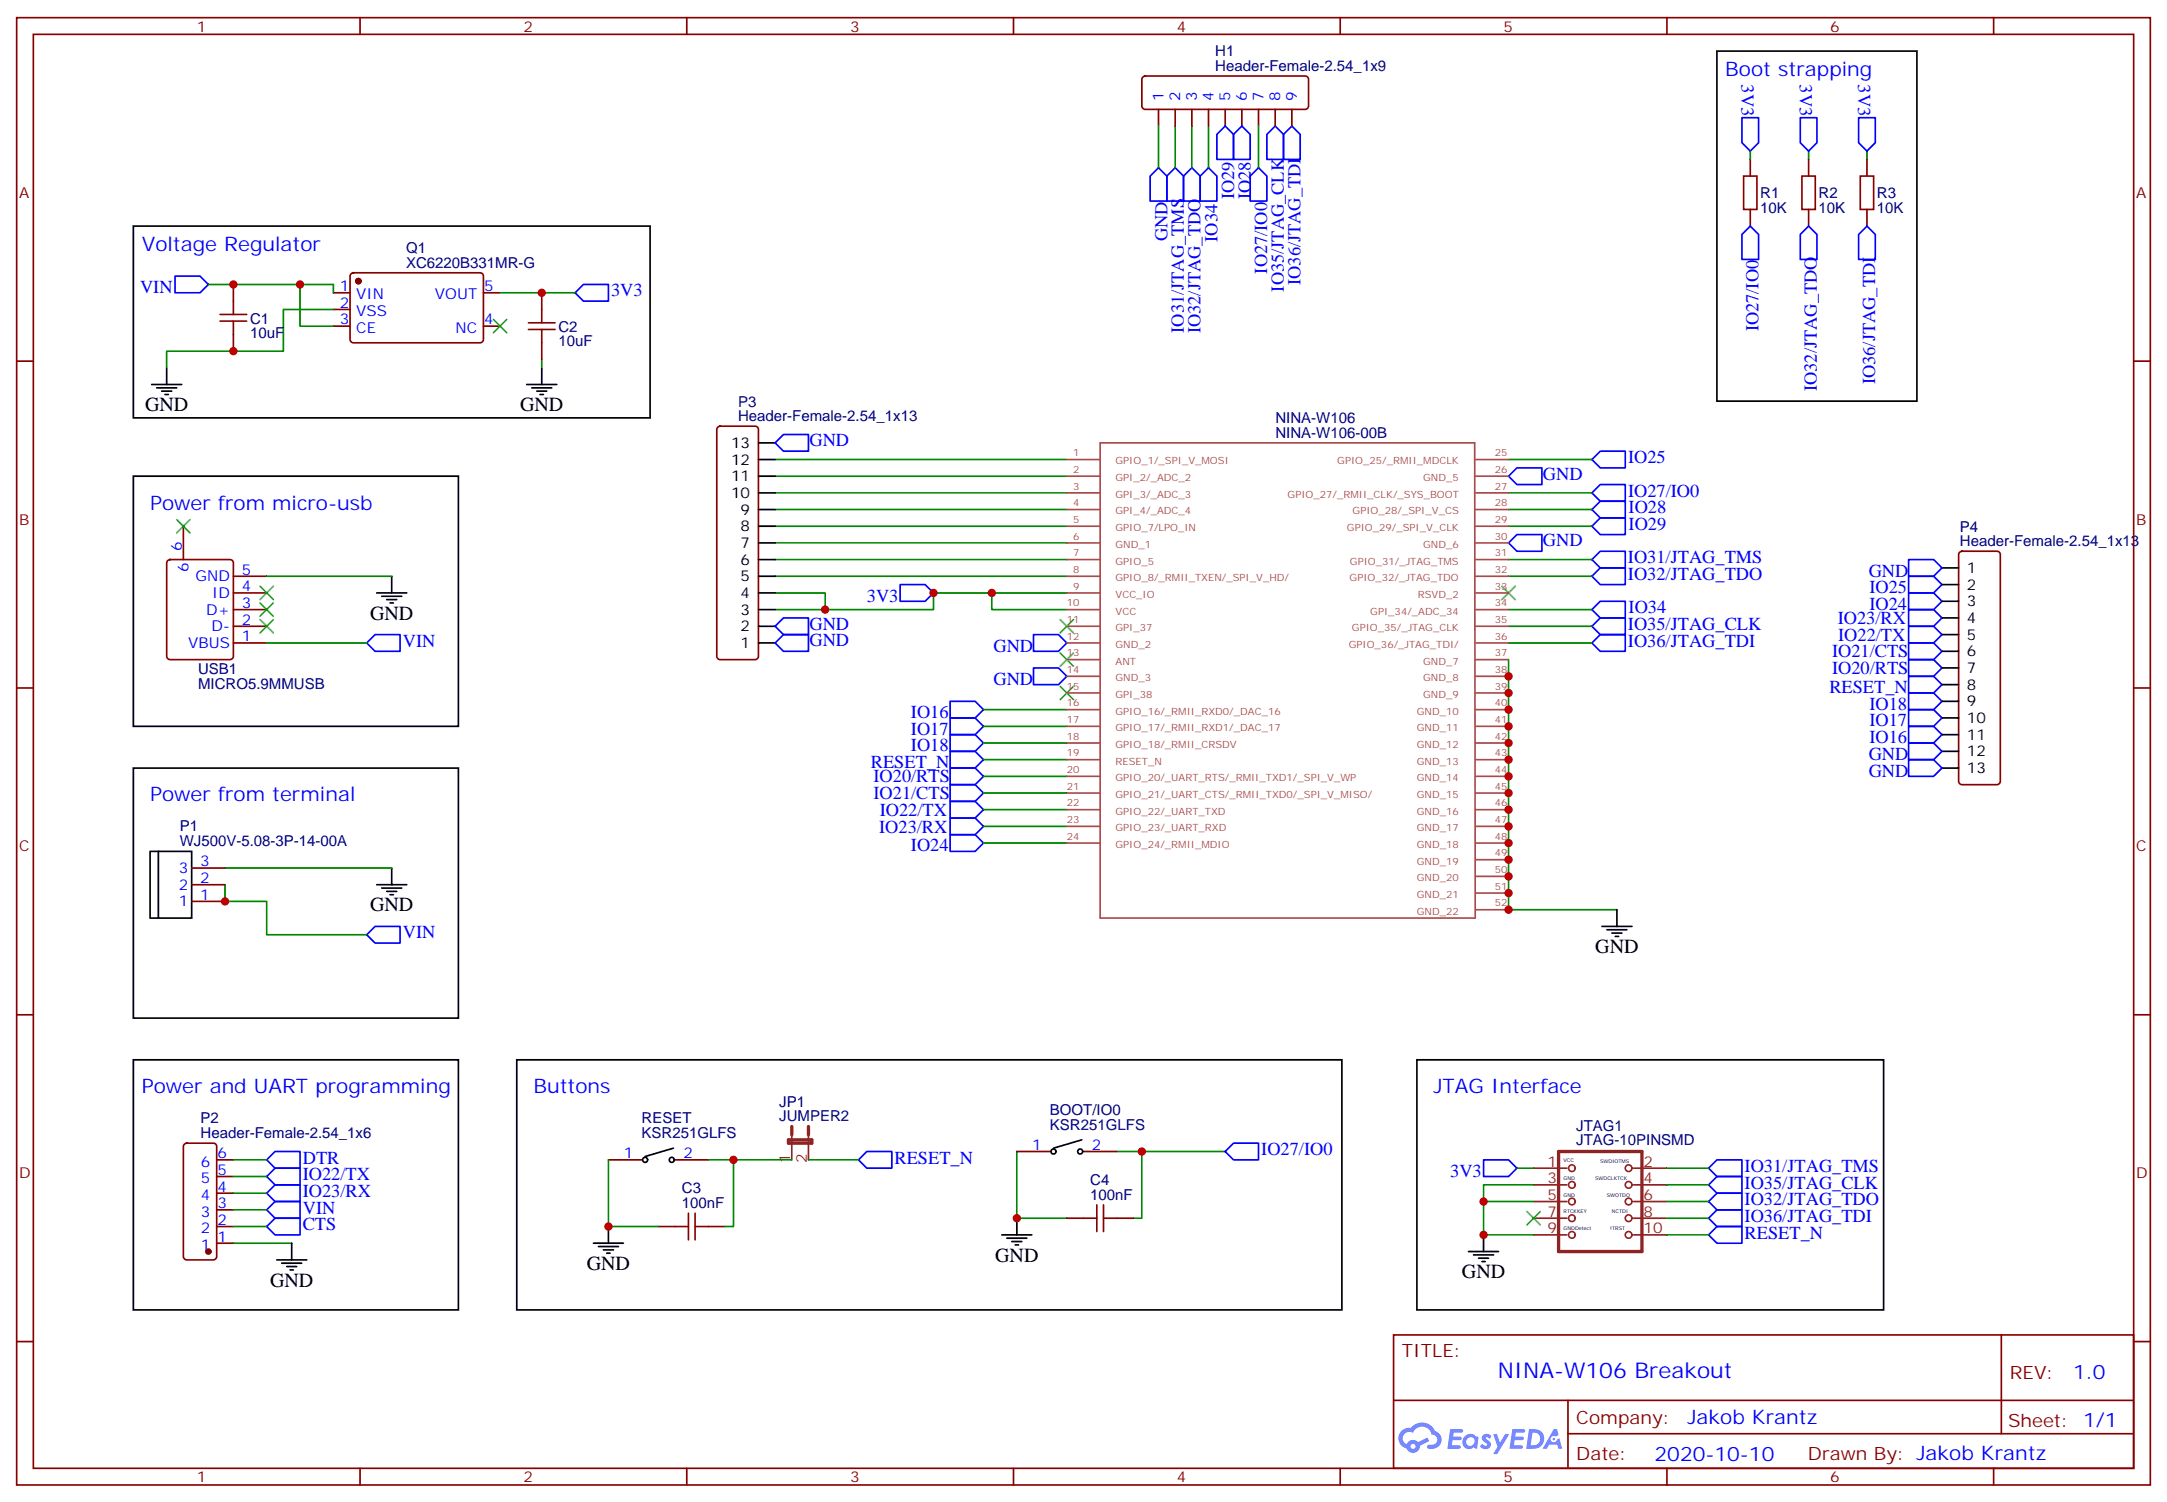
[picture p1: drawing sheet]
<svg xmlns="http://www.w3.org/2000/svg" width="459mm" height="318mm" viewBox="0 0 459 318" stroke-linecap="round" stroke-linejoin="round" font-family="sans-serif">
<g fill="none" stroke="#870000" stroke-width=".35">
<path d="M3.5 3.7h451.6v310.5h-451.6zM7.1 7.3h444.5v303.4h-444.5zM76.2 3.7v3.6M145.3 3.7v3.6M214.5 3.7v3.6M283.6 3.7v3.6M352.8 3.7v3.6M421.9 3.7v3.6M3.5 76.4h3.6M451.6 76.4h3.5M3.5 145.6h3.6M451.6 145.6h3.5"/>
<path d="M3.5 214.7h3.6M451.6 214.7h3.5M3.5 283.8h3.6M294.9 282.4h156.7v28.3h-156.7zM295 296.3h156.4M331.8 296.3v14.1M423.5 282.5l.1 20.8M451.6 283.8h3.5M76.2 310.7v3.5M145.3 310.7v3.5M214.5 310.7v3.5M283.6 310.7v3.5"/>
<path d="M331.8 303.3h119.6M352.8 310.7v3.5M421.9 310.7v3.5"/>
</g>
<g fill="#5487ff">
<path d="M313.9 303.6a1.22 1.22 0 0 1 1.7 .3l-.4 .6a.47 .47 0 0 0-.3-.5 .47 .47 0 0 0-.5 .2v.2a1.55 1.55 0 0 1 1.1 1.5 1.34 1.34 0 0 1-2.3 .1l.5-.5 .7 .4a.29 .29 0 0 0 .4-.3 .29 .29 0 0 0-.3-.3 1.04 1.04 0 0 1-.6-1.7z"/>
<path d="M306.9 302.4h2.1a.43 .43 0 0 1 .5 0 .43 .43 0 0 1 .1 .5l-.3 .2h-1.7l-.1 .9h1.5a.37 .37 0 0 1 .4 .4 .37 .37 0 0 1-.4 .3h-1.6l-.2 1.1h1.3a.43 .43 0 0 1 .5 .1 .43 .43 0 0 1 .1 .4l-.3 .2h-2.5z"/>
<path d="M320.1 302.4h2.1a.43 .43 0 0 1 .4 0 .43 .43 0 0 1 .1 .5l-.3 .2h-1.6l-.1 .9h1.5a.37 .37 0 0 1 .3 .4 .37 .37 0 0 1-.4 .3h-1.5l-.2 1.1h1.3a.43 .43 0 0 1 .4 .1 .43 .43 0 0 1 .1 .4l-.3 .2h-2.4z"/>
<path d="M328.8 302.4h.7l.3 1.2-.6 .3a.69 .69 0 0 0-1 .3 .69 .69 0 0 0 .5 1 .69 .69 0 0 0 .8-.6l.5-.3 .6 2.2h-.8l-.2-.9h-1.7l-.5 .9h-.9z"/>
<path d="M316 303.4h.8l.6 1.9 1.1-1.9h.9l-2.5 4.2h-.9l.9-1.5z"/>
<path d="M323.6 302.4l-.6 4.1h1.4a2.11 2.11 0 0 0 2.4-2.1 2.11 2.11 0 0 0-2.5-2zM324.3 303.1a1.39 1.39 0 0 1 1.7 1.4 1.39 1.39 0 0 1-1.8 1.3h-.3z"/>
<path d="M309.9 304a1.47 1.47 0 0 0-.1 2.1 1.47 1.47 0 0 0 2.1 .1l.7 .3 .3-2.3-.2-.2-.4-.1a1.49 1.49 0 0 0-2.4 .1zM310.6 304.4a.92 .92 0 0 1 1.5 .5 .92 .92 0 0 1-1.2 1 .9 .9 0 0 1-.3-1.5z"/>
<path d="M296.6 302.7a2.18 2.18 0 0 0 1.1 3.8 1.44 1.44 0 0 0 1.6 .9 1.44 1.44 0 0 0 1.2-1.5l2-1-.4-.7-2 .9a1.47 1.47 0 0 0-2.4 .5 1.39 1.39 0 0 1-.7-2 1.39 1.39 0 0 1 2-.5 2.08 2.08 0 0 1 2.2-1.3 2.08 2.08 0 0 1 1.8 1.7 1.07 1.07 0 0 1 1.2 1 1.07 1.07 0 0 1-1 1.2h-.7a.43 .43 0 0 0-.5 .3 .43 .43 0 0 0 .4 .5 2 2 0 0 0 2.4-1 2 2 0 0 0-.7-2.5l-.4-.2a2.98 2.98 0 0 0-5.1-.7l-1 .1zM298.5 306a.55 .55 0 0 1 1.1 0 .55 .55 0 0 1-1.1 0z"/>
<circle cx="328.8" cy="304.5" r=".26"/>
</g>
<g fill="#870000" stroke="#870000" stroke-width=".35">
<circle cx="75.8" cy="59.5" r=".53"/>
<circle cx="44.1" cy="264.8" r=".53"/>
</g>
<g fill="none" stroke="#870000" stroke-width=".35">
<path d="M241.9 16.3l.5-.2h33.8a.71 .71 0 0 1 .7 .7v5.6a.76 .76 0 0 1-.7 .7h-33.8a.76 .76 0 0 1-.7-.7v-5.6zM245.2 23.1v3.6M248.7 23.1v3.6M252.2 23.1v3.6M255.8 23.1v3.6M259.3 23.1v3.6M262.8 23.1v3.6M266.3 23.1v3.6M269.9 23.1v3.6M273.4 23.1v3.6M370.4 33.7v3.6M382.8 33.7v3.6"/>
<path d="M395.1 33.7v3.6M74.3 57.9l.5-.2h26.8a.71 .71 0 0 1 .7 .7v13.4a.76 .76 0 0 1-.7 .7h-26.8a.76 .76 0 0 1-.7-.7v-13.4zM370.4 44.3v3.5M382.8 44.3v3.5M395.1 44.3v3.5M49.4 60.2v3.5M49.4 70.8v3.5M70.6 61.9h3.5M70.6 65.5h3.5M70.6 69h3.5M102.3 61.9h3.5M102.3 69h3.5"/>
<path d="M114.7 61.9v3.6M114.7 72.5v3.6M151.9 90.4l.5-.2h7.4a.71 .71 0 0 1 .7 .7v48a.76 .76 0 0 1-.7 .7h-7.4a.76 .76 0 0 1-.7-.7v-48zM35.5 118.6l.5-.2h12.7a.71 .71 0 0 1 .7 .7v19.8a.76 .76 0 0 1-.7 .7h-12.7a.76 .76 0 0 1-.7-.7v-19.8zM38.8 111.3v7.1M414.7 116.8l.5-.2h7.4a.71 .71 0 0 1 .7 .7v48a.76 .76 0 0 1-.7 .7h-7.4a.76 .76 0 0 1-.7-.7v-48zM49.4 136h7M49.4 132.5h7M49.4 129h7M49.4 125.4h7M49.4 121.9h7M40.6 190.7h7"/>
<path d="M40.6 187.2h7M40.6 183.7h7M39 242.1l.5-.2h5.7a.71 .71 0 0 1 .7 .7v23.3a.76 .76 0 0 1-.7 .7h-5.7a.76 .76 0 0 1-.7-.7v-23.3zM45.9 259.5h3.5M45.9 256h3.5M45.9 252.4h3.5M45.9 248.9h3.5M45.9 245.4h3.5M128.8 245.4h7M139.3 259.5h3.6M142.9 245.4h7M149.9 259.5h3.6"/>
<path d="M215.2 243.6h7M225.8 257.7h3.5M229.3 243.6h7.1M236.4 257.7h3.5M45.9 263h3.5"/>
</g>
<g fill="none" stroke="#00f" stroke-width=".35">
<path d="M245.2 35.5l1.7 1.8v5.2h-3.5v-5.2zM248.7 35.5l1.8 1.8v5.2h-3.6v-5.2zM252.2 35.5l1.8 1.8v5.2h-3.5v-5.2zM255.8 35.5l1.7 1.8v5.2h-3.5v-5.2zM259.3 26.7l1.8 1.7v5.3h-3.6v-5.3zM262.8 26.7l1.8 1.7v5.3h-3.5v-5.3zM266.3 35.5l1.8 1.8v5.2h-3.5v-5.2zM269.9 26.7l1.7 1.7v5.3h-3.5v-5.3zM273.4 26.7l1.8 1.7v5.3h-3.6v-5.3zM368.7 24.9h3.5v5.3l-1.8 1.8-1.7-1.8zM381 24.9h3.5v5.3l-1.7 1.8-1.8-1.8zM393.3 24.9h3.6v5.3l-1.8 1.8-1.8-1.8z"/>
<path d="M37 58.4h5.3l1.8 1.8-1.8 1.7h-5.3zM370.4 47.8l1.8 1.8v5.3h-3.5v-5.3zM382.8 47.8l1.7 1.8v5.3h-3.5v-5.3zM395.1 47.8l1.8 1.8v5.3h-3.6v-5.3zM121.7 61.9l1.8-1.7h5.3v3.5h-5.3zM164 93.7l1.8-1.8h5.3v3.6h-5.3zM338.7 95.5h5.3v3.5h-5.3l-1.8-1.8zM319.3 100.8l1.7-1.8h5.3v3.5h-5.3zM319.3 114.9l1.7-1.8h5.3v3.5h-5.3zM336.9 118.4l1.8-1.8h5.3v3.6h-5.3zM336.9 111.3l1.8-1.7h5.3v3.5h-5.3zM338.7 102.5h5.3v3.5h-5.3l-1.8-1.7z"/>
<path d="M338.7 106h5.3v3.6h-5.3l-1.8-1.8zM403.9 118.4h5.3l1.8 1.8-1.8 1.7h-5.3zM77.6 136l1.8-1.7h5.3v3.5h-5.3zM164 132.5l1.8-1.8h5.3v3.6h-5.3zM164 136l1.8-1.7h5.3v3.5h-5.3zM190.5 123.7h5.3l1.8 1.7-1.8 1.8h-5.3zM218.7 134.3h5.3l1.8 1.7-1.8 1.8h-5.3zM336.9 132.5l1.8-1.8h5.3v3.6h-5.3zM338.7 134.3h5.3v3.5h-5.3l-1.8-1.8zM338.7 120.2h5.3v3.5h-5.3l-1.8-1.8zM338.7 127.2h5.3v3.5h-5.3l-1.8-1.7zM403.9 121.9h5.3l1.8 1.8-1.8 1.7h-5.3z"/>
<path d="M403.9 125.4h5.3l1.8 1.8-1.8 1.8h-5.3zM403.9 129h5.3l1.8 1.7-1.8 1.8h-5.3zM403.9 132.5h5.3l1.8 1.8-1.8 1.7h-5.3zM403.9 136h5.3l1.8 1.8-1.8 1.8h-5.3zM403.9 139.6h5.3l1.8 1.7-1.8 1.8h-5.3zM201.1 159h5.3l1.7 1.7-1.7 1.8h-5.3zM201.1 155.4h5.3l1.7 1.8-1.7 1.8h-5.3zM201.1 151.9h5.3l1.7 1.8-1.7 1.7h-5.3zM201.1 148.4h5.3l1.7 1.7-1.7 1.8h-5.3zM218.7 141.3h5.3l1.8 1.8-1.8 1.8h-5.3zM403.9 143.1h5.3l1.8 1.8-1.8 1.7h-5.3zM403.9 146.6h5.3l1.8 1.8-1.8 1.7h-5.3z"/>
<path d="M403.9 150.1h5.3l1.8 1.8-1.8 1.8h-5.3zM403.9 153.7h5.3l1.8 1.7-1.8 1.8h-5.3zM403.9 157.2h5.3l1.8 1.8-1.8 1.7h-5.3zM201.1 169.5h5.3l1.7 1.8-1.7 1.8h-5.3zM201.1 173.1h5.3l1.7 1.7-1.7 1.8h-5.3zM201.1 176.6h5.3l1.7 1.8-1.7 1.7h-5.3zM201.1 166h5.3l1.7 1.8-1.7 1.7h-5.3zM201.1 162.5h5.3l1.7 1.8-1.7 1.7h-5.3zM403.9 160.7h5.3l1.8 1.8-1.8 1.8h-5.3zM77.6 197.8l1.8-1.8h5.3v3.5h-5.3zM56.4 245.4l1.8-1.8h5.3v3.6h-5.3zM56.4 256l1.8-1.8h5.3v3.5h-5.3z"/>
<path d="M56.4 259.5l1.8-1.8h5.3v3.6h-5.3zM58.2 247.2h5.3v3.5h-5.3l-1.8-1.8zM58.2 250.7h5.3v3.5h-5.3l-1.8-1.8zM181.7 245.4l1.7-1.8h5.3v3.6h-5.3zM259.3 243.6l1.8-1.7h5.2v3.5h-5.2zM314 245.4h5.3l1.7 1.8-1.7 1.7h-5.3zM361.6 247.2l1.8-1.8h5.3v3.5h-5.3zM361.6 254.2l1.8-1.8h5.3v3.6h-5.3zM361.6 250.7l1.8-1.8h5.3v3.5h-5.3zM361.6 257.7l1.8-1.7h5.3v3.5h-5.3zM361.6 261.3l1.8-1.8h5.3v3.5h-5.3z"/>
</g>
<g fill="none" stroke="#000" stroke-width=".35">
<path d="M363.4 10.8h42.3v74.1h-42.3zM28.2 47.8h109.4v40.6h-109.4zM35.3 77.8v3.6M114.7 77.8v3.6M32.1 81.4h6.4M33.2 82.1h4.2M34.2 82.8h2.1M34.9 83.5h.7M111.5 81.4h6.3M112.5 82.1h4.3M113.6 82.8h2.1M114.3 83.5h.7"/>
<path d="M160.5 97.2h3.5M160.5 93.7h3.5M28.2 100.8h68.8v52.9h-68.8zM160.5 118.4h3.5M160.5 114.9h3.5M160.5 111.3h3.5M160.5 107.8h3.5M160.5 104.3h3.5M160.5 100.8h3.5M79.7 125.4h6.4M80.8 126.2h4.2M81.8 126.9h2.2"/>
<path d="M82.5 127.6h.8M82.9 121.9v3.5M160.5 125.4h3.5M160.5 136h3.5M160.5 132.5h3.5M160.5 129h3.5M160.5 121.9h3.5M411 120.2h3.5M411 123.7h3.5M411 127.2h3.5M411 130.7h3.5M411 134.3h3.5"/>
<path d="M411 137.8h3.5M411 141.3h3.5M411 144.9h3.5M411 148.4h3.5M411 151.9h3.5M411 155.4h3.5M411 159h3.5M28.2 162.5h68.8v52.9h-68.8zM411 162.5h3.5M33.5 180.1h7.1v14.1h-7.1zM33.5 180.1h-1.8v14.1h1.8M79.7 187.2h6.4"/>
<path d="M80.8 187.9h4.2M81.8 188.6h2.2M82.5 189.3h.8M82.9 183.7v3.5M339 196h6.4M340.1 196.7h4.2M341.1 197.4h2.2M341.8 198.1h.7M342.2 192.5v3.5M28.2 224.2h68.8v52.9h-68.8zM109.4 224.2h174.6v52.9h-174.6zM299.9 224.2h98.7v52.9h-98.7z"/>
<path d="M128.8 259.5v3.5M142.5 242.9l-6 1.8M215.2 257.7v3.6M229 241.2l-6 1.7M58.6 266.6h6.3M59.6 267.3h4.3M60.7 268h2.1M61.4 268.7h.7M61.7 263v3.6M125.6 263h6.3M126.6 263.7h4.3M127.7 264.4h2.1"/>
<path d="M128.4 265.1h.7M212 261.3h6.4M213.1 262h4.2M214.1 262.7h2.2M214.8 263.4h.7M310.8 264.8h6.3M311.9 265.5h4.2M312.9 266.2h2.1M313.6 266.9h.7M314 261.3v3.5"/>
<circle cx="136.5" cy="245.4" r=".53"/>
<circle cx="142.2" cy="245.4" r=".53"/>
<circle cx="223" cy="243.6" r=".53"/>
<circle cx="228.6" cy="243.6" r=".53"/>
</g>
<g fill="none" stroke="#008700" stroke-width=".35">
<path d="M245.2 26.7v8.8M248.7 26.7v8.8M252.2 26.7v8.8M255.8 26.7v8.8M266.3 26.7v8.8M370.4 32v1.7M382.8 32v1.7M395.1 32v1.7M44.1 60.2h26.5v1.7M63.5 60.2v8.8h7.1M70.6 65.5h-10.6v8.8h-24.7v3.5M105.8 61.9h15.9"/>
<path d="M114.7 76.1v1.7M164 97.2h61.8M319.3 97.2h17.6M164 104.3h61.8M164 118.4h61.8M164 100.8h61.8M164 107.8h61.8M164 111.3h61.8M164 114.9h61.8M319.3 104.3h17.6M319.3 118.4h17.6M319.3 107.8h17.6"/>
<path d="M319.3 111.3h17.6M56.4 136h21.2M56.4 121.9h26.5M164 125.4h10.6v3.6M164 121.9h61.8M209.9 125.4v3.6h15.9M225.8 125.4h-28.2v3.6h-33.6M319.3 139.6v52.9h22.9M319.3 136h17.6M319.3 121.9h17.6M319.3 132.5h17.6M319.3 129h17.6"/>
<path d="M208.1 157.2h17.7M208.1 153.7h17.7M208.1 150.1h17.7M208.1 171.3h17.7M208.1 174.8h17.7M208.1 160.7h17.7M208.1 167.8h17.7M208.1 164.3h17.7M208.1 178.4h17.7M47.6 187.2v3.5h8.8v7.1h21.2M47.6 183.7h35.3M49.4 245.4h7"/>
<path d="M49.4 248.9h7M49.4 252.4h7M49.4 256h7M49.4 259.5h7M128.8 245.4v14.1h10.5M149.9 245.4h5.3v14.1h-1.7M155.2 245.4h12.4M171.1 245.4h10.6M215.2 243.6v14.1h10.6M236.4 243.6h22.9M241.7 243.6v14.1h-1.8M321 247.2h3.6"/>
<path d="M324.6 254.2h-10.6v7.1h10.6M324.6 250.7h-10.6v3.5M352.8 257.7h8.8M352.8 254.2h8.8M352.8 250.7h8.8M352.8 247.2h8.8M49.4 263h12.3M352.8 261.3h8.8"/>
</g>
<g fill="none" stroke="#a10000" stroke-width=".35">
<path d="M369 37.3h2.8v7h-2.8zM381.4 37.3h2.8v7h-2.8zM393.7 37.3h2.8v7h-2.8zM46.6 66.5h5.6M46.6 67.9h5.6M49.4 63.7v2.8M49.4 67.9v2.9M111.8 68.3h5.7M111.8 69.7h5.7M114.7 65.5v2.8M114.7 69.7v2.8M142.9 259.5h2.8"/>
<path d="M145.7 256.7v5.6M147.1 256.7v5.6M147.1 259.5h2.8M229.3 257.7h2.8M232.1 254.9v5.7M233.5 254.9v5.7M233.5 257.7h2.9"/>
</g>
<path d="M167.6 238.3v1.8M171.1 238.3v1.8M166.9 241.2h4.9v.7h-4.9zM329.8 243.6h17.7v21.2h-17.7z" fill="none" stroke="#8c2424" stroke-width=".71"/>
<g fill="none" stroke="#8c2424" stroke-width=".35">
<path d="M167.6 240.1v5.3M171.1 240.1v5.3M324.6 247.2h7M324.6 250.7h7M324.6 254.2h7M324.6 257.7h7M345.7 247.2h7.1M345.7 250.7h7.1M345.7 254.2h7.1M345.7 257.7h7.1M324.6 261.3h7M345.7 261.3h7.1"/>
<circle cx="332.7" cy="257.7" r=".71"/>
<circle cx="332.7" cy="254.2" r=".71"/>
<circle cx="332.7" cy="247.2" r=".71"/>
<circle cx="332.7" cy="250.7" r=".71"/>
<circle cx="344.7" cy="250.7" r=".71"/>
<circle cx="344.7" cy="257.7" r=".71"/>
<circle cx="344.7" cy="254.2" r=".71"/>
<circle cx="344.7" cy="247.2" r=".71"/>
<circle cx="332.7" cy="261.3" r=".71"/>
<circle cx="344.7" cy="261.3" r=".71"/>
</g>
<g fill="none" stroke="#3c3" stroke-width=".35">
<path d="M104.4 67.6l2.8 2.8M107.2 67.6l-2.8 2.8M37.4 109.9l2.8 2.8M40.2 109.9l-2.8 2.8M55 124l2.9 2.9M55 127.6l2.9 2.8M55 131.1l2.9 2.8M57.9 124l-2.9 2.9M57.9 127.6l-2.9 2.8M57.9 131.1l-2.9 2.8M224.4 131.1l2.8 2.8M224.4 138.1l2.8 2.9"/>
<path d="M227.2 131.1l-2.8 2.8M227.2 138.1l-2.8 2.9M317.9 124l2.8 2.9M320.7 124l-2.8 2.9M224.4 145.2l2.8 2.8M227.2 145.2l-2.8 2.8M323.1 256.3l2.9 2.9M326 256.3l-2.9 2.9"/>
</g>
<g fill="none" stroke="#a64a4a" stroke-width=".35">
<path d="M225.8 97.2h6.9M232.8 93.7h79.3l.1 100.5h-79.4zM312.3 97.2h7M225.8 100.8h6.9M225.8 104.3h6.9M225.8 107.8h6.9M225.8 111.3h6.9M225.8 114.9h6.9M225.8 118.4h6.9M312.3 100.8h7M312.3 104.3h7M312.3 107.8h7"/>
<path d="M312.3 111.3h7M312.3 114.9h7M312.3 118.4h7M225.8 121.9h6.9M225.8 125.4h6.9M225.8 129h6.9M225.8 132.5h6.9M225.8 136h6.9M225.8 139.6h6.9M312.3 121.9h7M312.3 125.4h7M312.3 129h7"/>
<path d="M312.3 132.5h7M312.3 136h7M312.3 139.6h7M225.8 143.1h6.9M225.8 146.6h6.9M225.8 150.1h6.9M225.8 153.7h6.9M225.8 157.2h6.9M312.3 143.1h7M312.3 146.6h7M312.3 150.1h7M312.3 153.7h7"/>
<path d="M312.3 157.2h7M225.8 160.7h6.9M225.8 164.3h6.9M225.8 167.8h6.9M225.8 171.3h6.9M225.8 174.8h6.9M225.8 178.4h6.9M312.3 160.7h7M312.3 164.3h7M312.3 167.8h7M312.3 171.3h7M312.3 174.8h7"/>
<path d="M312.3 178.4h7M312.3 181.9h7M312.3 185.4h7M312.3 188.9h7M312.3 192.5h7"/>
</g>
<g fill="#c00">
<circle cx="209.9" cy="125.4" r=".88"/>
<circle cx="63.5" cy="60.2" r=".88"/>
<circle cx="49.4" cy="60.2" r=".88"/>
<circle cx="49.4" cy="74.3" r=".88"/>
<circle cx="114.7" cy="61.9" r=".88"/>
<circle cx="128.8" cy="259.5" r=".88"/>
<circle cx="241.7" cy="243.6" r=".88"/>
<circle cx="215.2" cy="257.7" r=".88"/>
<circle cx="314" cy="261.3" r=".88"/>
<circle cx="314" cy="254.2" r=".88"/>
<circle cx="155.2" cy="245.4" r=".88"/>
<circle cx="197.6" cy="125.4" r=".88"/>
<circle cx="174.6" cy="129" r=".88"/>
<circle cx="319.3" cy="192.5" r=".88"/>
<circle cx="319.3" cy="188.9" r=".88"/>
<circle cx="319.3" cy="185.4" r=".88"/>
<circle cx="319.3" cy="181.9" r=".88"/>
<circle cx="319.3" cy="178.4" r=".88"/>
<circle cx="319.3" cy="174.8" r=".88"/>
<circle cx="319.3" cy="171.3" r=".88"/>
<circle cx="319.3" cy="167.8" r=".88"/>
<circle cx="319.3" cy="164.3" r=".88"/>
<circle cx="319.3" cy="160.7" r=".88"/>
<circle cx="319.3" cy="157.2" r=".88"/>
<circle cx="319.3" cy="153.7" r=".88"/>
<circle cx="319.3" cy="150.1" r=".88"/>
<circle cx="319.3" cy="143.1" r=".88"/>
<circle cx="319.3" cy="146.6" r=".88"/>
<circle cx="47.6" cy="190.7" r=".88"/>
</g>
<text font-size="4.6" fill="#00f" x="317" y="291.5">NINA-W106 Breakout</text>
<g font-size="4.2" fill="#00f">
<text x="365.1" y="16.1">Boot strapping</text>
<text x="30" y="53.1">Voltage Regulator</text>
<text x="31.7" y="107.8">Power from micro-usb</text>
<text x="31.7" y="169.5">Power from terminal</text>
<text x="30" y="231.3">Power and UART programming</text>
<text x="112.9" y="231.3">Buttons</text>
<text x="303.4" y="231.3">JTAG Interface</text>
<text x="438.7" y="291.7">1.0</text>
<text x="357.1" y="301.3">Jakob Krantz</text>
<text x="350.2" y="309.1">2020-10-10</text>
</g>
<g font-size="4.2">
<text x="30.7" y="87">GND</text>
<text x="110.1" y="87">GND</text>
<text x="78.3" y="131.1">GND</text>
<text x="78.3" y="192.8">GND</text>
<text x="337.6" y="201.6">GND</text>
<text x="124.2" y="268.7">GND</text>
<text x="210.6" y="266.9">GND</text>
<text x="57.2" y="272.2">GND</text>
<text x="309.4" y="270.4">GND</text>
</g>
<g font-size="3.9" fill="#00f">
<text x="368.6" y="17.9" transform="rotate(90 368.6 17.9)">3V3</text>
<text x="380.9" y="17.9" transform="rotate(90 380.9 17.9)">3V3</text>
<text x="393.3" y="17.9" transform="rotate(90 393.3 17.9)">3V3</text>
<text x="261.2" y="42.2" transform="rotate(-90 261.2 42.2)">IO29</text>
<text x="264.7" y="42.2" transform="rotate(-90 264.7 42.2)">IO28</text>
<text x="247.1" y="51" transform="rotate(-90 247.1 51)">GND</text>
<text x="257.7" y="51.1" transform="rotate(-90 257.7 51.1)">IO34</text>
<text x="268.2" y="57.9" transform="rotate(-90 268.2 57.9)">IO27/IO0</text>
<text x="29.6" y="61.9">VIN</text>
<text x="129.3" y="62.7">3V3</text>
<text x="271.7" y="61.7" transform="rotate(-90 271.7 61.7)">IO35/JTAG_CLK</text>
<text x="275.2" y="60.3" transform="rotate(-90 275.2 60.3)">IO36/JTAG_TDI</text>
<text x="250.5" y="70.4" transform="rotate(-90 250.5 70.4)">IO31/JTAG_TMS</text>
<text x="254.1" y="70.5" transform="rotate(-90 254.1 70.5)">IO32/JTAG_TDO</text>
<text x="372.2" y="70.1" transform="rotate(-90 372.2 70.1)">IO27/IO0</text>
<text x="384.5" y="82.7" transform="rotate(-90 384.5 82.7)">IO32/JTAG_TDO</text>
<text x="396.9" y="81.3" transform="rotate(-90 396.9 81.3)">IO36/JTAG_TDI</text>
<text x="171.3" y="94.4">GND</text>
<text x="326.5" y="101.5">GND</text>
<text x="344.5" y="98">IO25</text>
<text x="344.5" y="105.1">IO27/IO0</text>
<text x="344.7" y="112">IO29</text>
<text x="344.7" y="108.5">IO28</text>
<text x="326.5" y="115.6">GND</text>
<text x="344.5" y="119.2">IO31/JTAG_TMS</text>
<text x="344.5" y="122.7">IO32/JTAG_TDO</text>
<text x="395.5" y="122.1">GND</text>
<text x="395.6" y="125.5">IO25</text>
<text x="183.5" y="127.3">3V3</text>
<text x="344.7" y="129.7">IO34</text>
<text x="395.6" y="129">IO24</text>
<text x="85.2" y="136.8">VIN</text>
<text x="171.3" y="133.2">GND</text>
<text x="171.3" y="136.7">GND</text>
<text x="210.3" y="137.9">GND</text>
<text x="344.5" y="136.8">IO36/JTAG_TDI</text>
<text x="344.5" y="133.3">IO35/JTAG_CLK</text>
<text x="388.9" y="132">IO23/RX</text>
<text x="389" y="135.6">IO22/TX</text>
<text x="387.7" y="139.1">IO21/CTS</text>
<text x="387.7" y="142.6">IO20/RTS</text>
<text x="210.3" y="145">GND</text>
<text x="387.2" y="146.7">RESET_N</text>
<text x="192.8" y="155.4">IO17</text>
<text x="192.8" y="151.9">IO16</text>
<text x="395.6" y="150.1">IO18</text>
<text x="395.6" y="153.7">IO17</text>
<text x="192.8" y="159">IO18</text>
<text x="395.5" y="160.9">GND</text>
<text x="395.6" y="157.2">IO16</text>
<text x="184.3" y="162.6">RESET_N</text>
<text x="184.9" y="165.5">IO20/RTS</text>
<text x="395.5" y="164.4">GND</text>
<text x="184.9" y="169.1">IO21/CTS</text>
<text x="186.2" y="172.6">IO22/TX</text>
<text x="186.1" y="176.1">IO23/RX</text>
<text x="192.8" y="180.1">IO24</text>
<text x="85.2" y="198.5">VIN</text>
<text x="266.9" y="244.4">IO27/IO0</text>
<text x="64.1" y="246.2">DTR</text>
<text x="64.1" y="249.7">IO22/TX</text>
<text x="189.3" y="246.2">RESET_N</text>
<text x="306.9" y="249">3V3</text>
<text x="369.2" y="247.9">IO31/JTAG_TMS</text>
<text x="369.2" y="251.5">IO35/JTAG_CLK</text>
<text x="64.1" y="253.2">IO23/RX</text>
<text x="64.1" y="256.8">VIN</text>
<text x="369.2" y="255">IO32/JTAG_TDO</text>
<text x="64.1" y="260.3">CTS</text>
<text x="369.2" y="262.1">RESET_N</text>
<text x="369.2" y="258.5">IO36/JTAG_TDI</text>
</g>
<g font-size="3.9" fill="#800">
<text x="296.7" y="287">TITLE:</text>
<text x="425.3" y="291.7">REV:</text>
<text x="333.6" y="301.2">Company:</text>
<text x="425" y="301.8">Sheet: 1/1</text>
<text x="333.6" y="308.9">Date:</text>
<text x="382.6" y="309">Drawn By: Jakob Krantz</text>
</g>
<g font-size="3.2" fill="#800">
<text x="41.6" y="6.7">1</text>
<text x="110.8" y="6.7">2</text>
<text x="179.9" y="6.7">3</text>
<text x="249.1" y="6.7">4</text>
<text x="318.2" y="6.7">5</text>
<text x="387.3" y="6.7">6</text>
<text x="4.1" y="41.8">A</text>
<text x="452.1" y="41.8">A</text>
<text x="4.1" y="111">B</text>
<text x="452.1" y="111">B</text>
<text x="4.1" y="180.1">C</text>
<text x="452.1" y="180.1">C</text>
<text x="4.1" y="249.3">D</text>
<text x="452.1" y="249.3">D</text>
<text x="41.6" y="313.7">1</text>
<text x="110.8" y="313.7">2</text>
<text x="179.9" y="313.7">3</text>
<text x="249.1" y="313.7">4</text>
<text x="318.2" y="313.7">5</text>
<text x="387.3" y="313.7">6</text>
</g>
<g font-size="3.2" fill="#000080">
<text x="257.2" y="12">H1</text>
<text x="257.2" y="15">Header-Female-2.54_1x9</text>
<text x="372.5" y="42">R1</text>
<text x="384.9" y="42">R2</text>
<text x="397.2" y="42">R3</text>
<text x="372.5" y="45.1">10K</text>
<text x="384.9" y="45.1">10K</text>
<text x="397.2" y="45.1">10K</text>
<text x="85.9" y="53.6">Q1</text>
<text x="85.9" y="56.7">XC6220B331MR-G</text>
<text x="52.9" y="71.5">10uF</text>
<text x="52.9" y="68.5">C1</text>
<text x="118.2" y="70.2">C2</text>
<text x="118.2" y="73.3">10uF</text>
<text x="156.2" y="89.1">Header-Female-2.54_1x13</text>
<text x="156.2" y="86">P3</text>
<text x="269.9" y="89.4">NINA-W106</text>
<text x="269.9" y="92.6">NINA-W106-00B</text>
<text x="414.8" y="112.5">P4</text>
<text x="414.8" y="115.6">Header-Female-2.54_1x13</text>
<text x="41.9" y="142.5">USB1</text>
<text x="41.9" y="145.7">MICRO5.9MMUSB</text>
<text x="38" y="179.1">WJ500V-5.08-3P-14-00A</text>
<text x="38" y="175.9">P1</text>
<text x="42.4" y="237.6">P2</text>
<text x="135.8" y="237.7">RESET</text>
<text x="164.9" y="237.3">JUMPER2</text>
<text x="164.9" y="234.3">JP1</text>
<text x="222.2" y="239">KSR251GLFS</text>
<text x="222.2" y="235.9">BOOT/IO0</text>
<text x="333.6" y="239.3">JTAG1</text>
<text x="42.4" y="240.8">Header-Female-2.54_1x6</text>
<text x="135.8" y="240.7">KSR251GLFS</text>
<text x="333.6" y="242.4">JTAG-10PINSMD</text>
<text x="230.7" y="250.7">C4</text>
<text x="144.3" y="255.6">100nF</text>
<text x="144.3" y="252.4">C3</text>
<text x="230.7" y="253.9">100nF</text>
</g>
<g font-size="3.2" fill="#00f">
<text x="246.2" y="21.4" transform="rotate(-90 246.2 21.4)">1</text>
<text x="249.8" y="21.4" transform="rotate(-90 249.8 21.4)">2</text>
<text x="253.3" y="21.4" transform="rotate(-90 253.3 21.4)">3</text>
<text x="256.8" y="21.4" transform="rotate(-90 256.8 21.4)">4</text>
<text x="260.3" y="21.4" transform="rotate(-90 260.3 21.4)">5</text>
<text x="263.9" y="21.4" transform="rotate(-90 263.9 21.4)">6</text>
<text x="267.4" y="21.4" transform="rotate(-90 267.4 21.4)">7</text>
<text x="270.9" y="21.4" transform="rotate(-90 270.9 21.4)">8</text>
<text x="274.5" y="21.4" transform="rotate(-90 274.5 21.4)">9</text>
<text x="71.9" y="61.6">1</text>
<text x="71.9" y="65.1">2</text>
<text x="75.4" y="63.4">VIN</text>
<text x="92.1" y="63.4">VOUT</text>
<text x="102.5" y="61.6">5</text>
<text x="71.9" y="68.7">3</text>
<text x="75.4" y="66.9">VSS</text>
<text x="75.4" y="70.4">CE</text>
<text x="96.4" y="70.4">NC</text>
<text x="102.5" y="68.7">4</text>
<text x="38.5" y="116.6" transform="rotate(-90 38.5 116.6)">6</text>
<text x="39.9" y="121.1" transform="rotate(-90 39.9 121.1)">6</text>
<text x="41.4" y="123">GND</text>
<text x="51.2" y="125.1">4</text>
<text x="51.2" y="121.6">5</text>
<text x="43.6" y="130">D+</text>
<text x="44.9" y="126.5">ID</text>
<text x="51.2" y="128.6">3</text>
<text x="39.8" y="137.1">VBUS</text>
<text x="44.8" y="133.6">D-</text>
<text x="51.2" y="135.7">1</text>
<text x="51.2" y="132.2">2</text>
<text x="37.8" y="184.7">3</text>
<text x="42.3" y="183.3">3</text>
<text x="37.8" y="191.8">1</text>
<text x="37.8" y="188.2">2</text>
<text x="42.3" y="190.4">1</text>
<text x="42.3" y="186.8">2</text>
<text x="46" y="245">6</text>
<text x="132" y="245">1</text>
<text x="144.6" y="245">2</text>
<text x="218.5" y="243.3">1</text>
<text x="231.1" y="243.3">2</text>
<text x="42.5" y="250.3">5</text>
<text x="42.5" y="246.8">6</text>
<text x="46" y="248.6">5</text>
<text x="42.5" y="257.4">3</text>
<text x="42.5" y="253.9">4</text>
<text x="46" y="255.6">3</text>
<text x="46" y="252.1">4</text>
<text x="42.5" y="260.9">2</text>
<text x="46" y="262.7">1</text>
<text x="46" y="259.2">2</text>
<text x="42.5" y="264.4">1</text>
</g>
<g font-size="3.2">
<text x="154.7" y="94.8">13</text>
<text x="154.7" y="101.8">11</text>
<text x="154.7" y="98.3">12</text>
<text x="154.7" y="105.3">10</text>
<text x="156.7" y="112.4">8</text>
<text x="156.7" y="108.9">9</text>
<text x="156.7" y="119.5">6</text>
<text x="156.7" y="115.9">7</text>
<text x="156.7" y="123">5</text>
<text x="416.3" y="121.2">1</text>
<text x="416.3" y="124.7">2</text>
<text x="156.7" y="130">3</text>
<text x="156.7" y="126.5">4</text>
<text x="416.3" y="128.3">3</text>
<text x="416.3" y="131.8">4</text>
<text x="156.7" y="137.1">1</text>
<text x="156.7" y="133.6">2</text>
<text x="416.3" y="135.3">5</text>
<text x="416.3" y="138.9">6</text>
<text x="416.3" y="142.4">7</text>
<text x="416.3" y="145.9">8</text>
<text x="416.3" y="149.4">9</text>
<text x="416.3" y="153">10</text>
<text x="416.3" y="156.5">11</text>
<text x="416.3" y="160">12</text>
<text x="416.3" y="163.5">13</text>
</g>
<g font-size="3.2" fill="#8d2323">
<text x="167.2" y="246" transform="rotate(-90 167.2 246)">1</text>
<text x="170.7" y="246" transform="rotate(-90 170.7 246)">2</text>
<text x="327.5" y="246.8">1</text>
<text x="327.5" y="250.3">3</text>
<text x="347.8" y="246.8">2</text>
<text x="347.8" y="250.3">4</text>
<text x="327.5" y="253.9">5</text>
<text x="327.5" y="257.4">7</text>
<text x="347.8" y="253.9">6</text>
<text x="347.8" y="257.4">8</text>
<text x="327.5" y="260.9">9</text>
<text x="347.8" y="260.9">10</text>
</g>
<g font-size="2.1" fill="#a54b4b">
<text x="227.1" y="96.5">1</text>
<text x="227.1" y="100.1">2</text>
<text x="236.1" y="98.3">GPIO_1/_SPI_V_MOSI</text>
<text x="236.1" y="101.8">GPI_2/_ADC_2</text>
<text x="283" y="98.3">GPIO_25/_RMII_MDCLK</text>
<text x="301.2" y="101.8">GND_5</text>
<text x="316.4" y="96.5">25</text>
<text x="316.4" y="100.1">26</text>
<text x="227.1" y="103.6">3</text>
<text x="227.1" y="107.1">4</text>
<text x="236.1" y="105.3">GPI_3/_ADC_3</text>
<text x="272.5" y="105.3">GPIO_27/_RMII_CLK/_SYS_BOOT</text>
<text x="316.4" y="103.6">27</text>
<text x="316.4" y="107.1">28</text>
<text x="227.1" y="110.6">5</text>
<text x="236.1" y="108.8">GPI_4/_ADC_4</text>
<text x="236.1" y="112.4">GPIO_7/LPO_IN</text>
<text x="285.1" y="112.4">GPIO_29/_SPI_V_CLK</text>
<text x="286.3" y="108.8">GPIO_28/_SPI_V_CS</text>
<text x="316.4" y="110.6">29</text>
<text x="227.1" y="114.2">6</text>
<text x="227.1" y="117.7">7</text>
<text x="236.1" y="115.9">GND_1</text>
<text x="236.1" y="119.4">GPIO_5</text>
<text x="285.7" y="119.4">GPIO_31/_JTAG_TMS</text>
<text x="301.2" y="115.9">GND_6</text>
<text x="316.4" y="114.2">30</text>
<text x="316.4" y="117.7">31</text>
<text x="227.1" y="121.2">8</text>
<text x="227.1" y="124.8">9</text>
<text x="236.1" y="123">GPIO_8/_RMII_TXEN/_SPI_V_HD/</text>
<text x="285.6" y="123">GPIO_32/_JTAG_TDO</text>
<text x="316.4" y="121.2">32</text>
<text x="316.4" y="124.8">33</text>
<text x="225.8" y="128.3">10</text>
<text x="225.8" y="131.8">11</text>
<text x="236.1" y="126.5">VCC_IO</text>
<text x="236.1" y="130">VCC</text>
<text x="290" y="130">GPI_34/_ADC_34</text>
<text x="300.1" y="126.5">RSVD_2</text>
<text x="316.4" y="128.3">34</text>
<text x="316.4" y="131.8">35</text>
<text x="225.8" y="135.3">12</text>
<text x="236.1" y="133.5">GPI_37</text>
<text x="236.1" y="137.1">GND_2</text>
<text x="285.5" y="137.1">GPIO_36/_JTAG_TDI/</text>
<text x="286.1" y="133.5">GPIO_35/_JTAG_CLK</text>
<text x="316.4" y="135.3">36</text>
<text x="225.8" y="138.9">13</text>
<text x="225.8" y="142.4">14</text>
<text x="236.1" y="140.6">ANT</text>
<text x="301.2" y="140.6">GND_7</text>
<text x="316.4" y="138.9">37</text>
<text x="316.4" y="142.4">38</text>
<text x="225.8" y="145.9">15</text>
<text x="225.8" y="149.4">16</text>
<text x="236.1" y="144.1">GND_3</text>
<text x="236.1" y="147.7">GPI_38</text>
<text x="301.2" y="144.1">GND_8</text>
<text x="301.2" y="147.7">GND_9</text>
<text x="316.4" y="145.9">39</text>
<text x="316.4" y="149.4">40</text>
<text x="225.8" y="153">17</text>
<text x="236.1" y="151.2">GPIO_16/_RMII_RXD0/_DAC_16</text>
<text x="236.1" y="154.7">GPIO_17/_RMII_RXD1/_DAC_17</text>
<text x="299.9" y="151.2">GND_10</text>
<text x="299.9" y="154.7">GND_11</text>
<text x="316.4" y="153">41</text>
<text x="225.8" y="156.5">18</text>
<text x="225.8" y="160">19</text>
<text x="236.1" y="158.2">GPIO_18/_RMII_CRSDV</text>
<text x="236.1" y="161.8">RESET_N</text>
<text x="299.9" y="158.2">GND_12</text>
<text x="299.9" y="161.8">GND_13</text>
<text x="316.4" y="156.5">42</text>
<text x="316.4" y="160">43</text>
<text x="225.8" y="163.6">20</text>
<text x="225.8" y="167.1">21</text>
<text x="236.1" y="165.3">GPIO_20/_UART_RTS/_RMII_TXD1/_SPI_V_WP</text>
<text x="299.9" y="165.3">GND_14</text>
<text x="316.4" y="163.6">44</text>
<text x="316.4" y="167.1">45</text>
<text x="225.8" y="170.6">22</text>
<text x="236.1" y="168.8">GPIO_21/_UART_CTS/_RMII_TXD0/_SPI_V_MISO/</text>
<text x="236.1" y="172.3">GPIO_22/_UART_TXD</text>
<text x="299.9" y="168.8">GND_15</text>
<text x="299.9" y="172.3">GND_16</text>
<text x="316.4" y="170.6">46</text>
<text x="225.8" y="174.1">23</text>
<text x="225.8" y="177.7">24</text>
<text x="236.1" y="175.9">GPIO_23/_UART_RXD</text>
<text x="236.1" y="179.4">GPIO_24/_RMII_MDIO</text>
<text x="299.9" y="175.9">GND_17</text>
<text x="299.9" y="179.4">GND_18</text>
<text x="316.4" y="174.1">47</text>
<text x="316.4" y="177.7">48</text>
<text x="299.9" y="182.9">GND_19</text>
<text x="316.4" y="181.2">49</text>
<text x="316.4" y="184.7">50</text>
<text x="299.9" y="186.5">GND_20</text>
<text x="299.9" y="190">GND_21</text>
<text x="316.4" y="188.3">51</text>
<text x="316.4" y="191.8">52</text>
<text x="299.9" y="193.5">GND_22</text>
</g>
<g font-size="1.1">
<text x="330.9" y="245.7">VCC</text>
<text x="330.9" y="249.6">GND</text>
<text x="337.6" y="249.6">SWDCLKTCK</text>
<text x="338.7" y="246.1">SWDIOTMS</text>
<text x="330.9" y="253.2">GND</text>
<text x="330.9" y="256.7">RTCKKEY</text>
<text x="340.1" y="253.2">SWOTDO</text>
<text x="341.1" y="256.7">NCTDI</text>
<text x="330.9" y="260.2">GNDDetect</text>
<text x="340.8" y="260.2">!TRST</text>
</g>
</svg>
